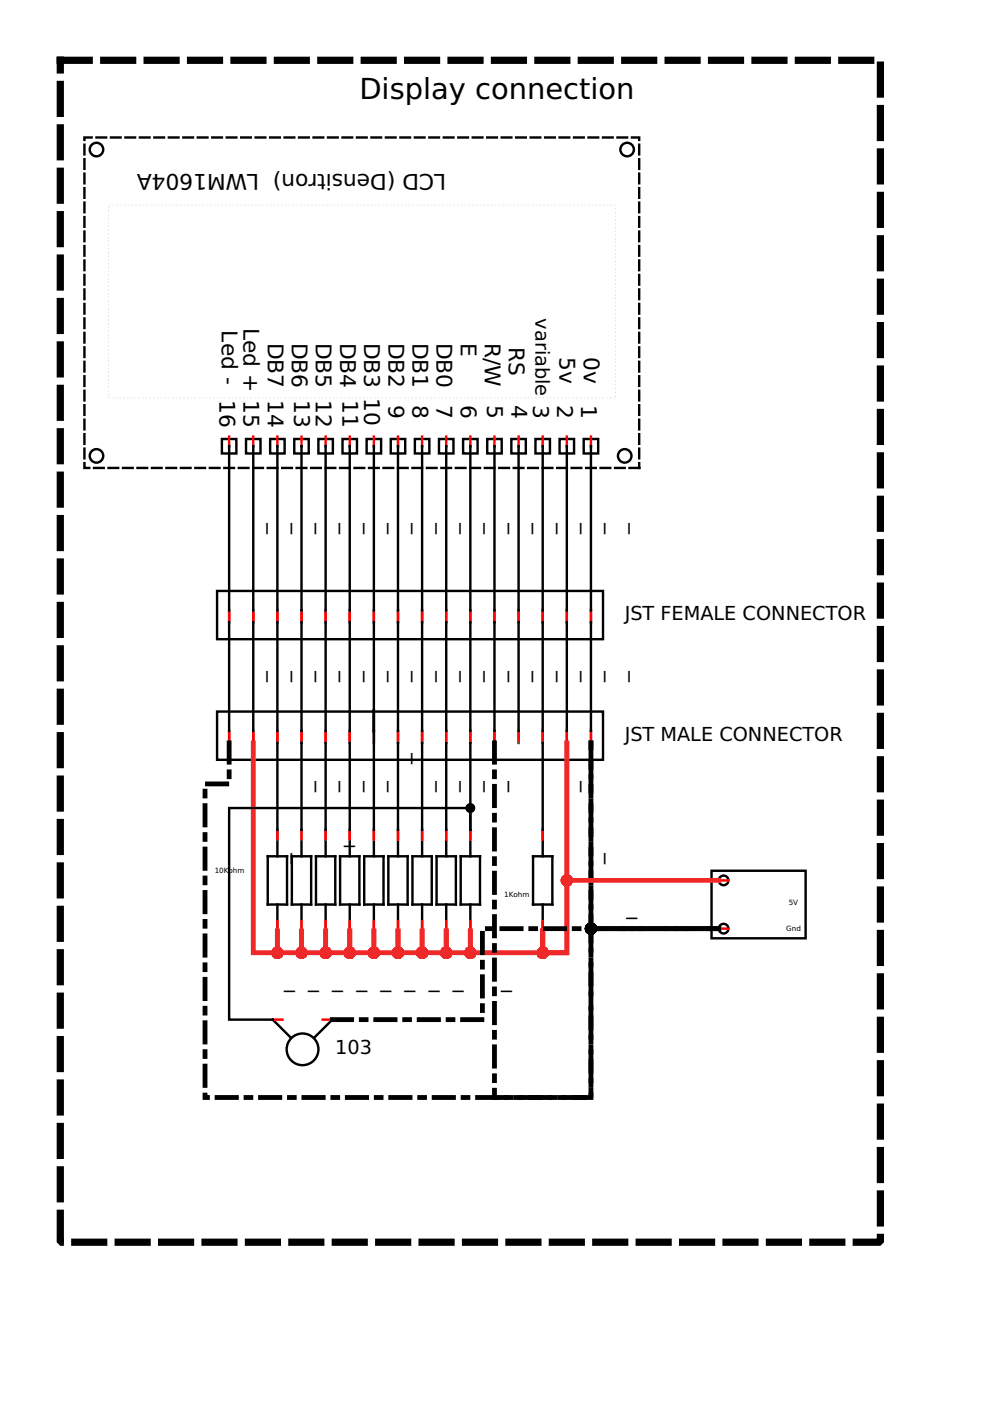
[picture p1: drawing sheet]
<svg xmlns="http://www.w3.org/2000/svg" width="210mm" height="297mm" viewBox="0 0 210 297" stroke-linecap="round" stroke-linejoin="round" font-family="sans-serif">
<path d="M12.8 12.8h173.9v250.6h-173.9z" fill="none" stroke="#000" stroke-width="1.5" stroke-dasharray="6.1 3.1"/>
<g fill="none" stroke="#000" stroke-width=".51">
<path d="M47 93.1h3.1v3h-3.1zM48.6 94.6v34.8M52.2 93.1h3v3h-3zM53.7 94.6v34.8M57.3 93.1h3v3h-3zM58.8 94.6v34.8M62.4 93.1h3.1v3h-3.1zM63.9 94.6v34.8M67.5 93.1h3.1v3h-3.1zM69 94.6v34.8M72.6 93.1h3.1v3h-3.1zM74.2 94.6v34.8"/>
<path d="M77.7 93.1h3.1v3h-3.1zM79.3 94.6v34.8M82.8 93.1h3.1v3h-3.1zM84.4 94.6v34.8M88 93.1h3v3h-3zM89.5 94.6v34.8M93.1 93.1h3v3h-3zM94.6 94.6v34.8M98.2 93.1h3.1v3h-3.1zM99.7 94.6v34.8M103.3 93.1h3.1v3h-3.1zM104.8 94.6v34.8"/>
<path d="M108.4 93.1h3.1v3h-3.1zM110 94.6v34.8M113.5 93.1h3.1v3h-3.1zM115.1 94.6v34.8M118.6 93.1h3.1v3h-3.1zM120.2 94.6v34.8M123.8 93.1h3v3h-3zM125.3 94.6v34.8M46 125.3h81.9v10.2h-81.9zM48.6 131.9v23.1M53.7 131.9v23.1M58.8 131.9v23.1"/>
<path d="M63.9 131.9v23.1M69 131.9v23.1M74.2 131.9v23.1M79.3 131.9v44M84.4 131.9v23.1M89.5 131.9v23.1M94.6 131.9v23.1M99.7 131.9v23.1M104.8 131.9v23.1M110 131.9v23.1M115.1 131.9v23.1M120.2 131.9v23.1"/>
<path d="M125.3 131.9v23.1M46 150.9h81.9v10.2h-81.9zM58.8 157.5v18.4M63.9 157.5v18.4M69 157.5v18.4M74.2 157.5v18.4M84.4 157.5v18.4M89.5 157.5v18.4M94.6 157.5v18.4M99.7 157.5v18.4v-4.6h-51.1v44.9h9.2l3.8 3.8M115.1 157.5v18.4M58.8 176.4v5.1"/>
<path d="M63.9 176.4v5.1M69 176.4v5.1M74.2 176.4v5.1M79.3 176.4v5.1M84.4 176.4v5.1M89.5 176.4v5.1M94.6 176.4v5.1M99.7 176.4v5.1M115.1 176.4v5.1M56.8 181.5h4.1v10.3h-4.1zM58.8 191.8v5.1M61.9 181.5h4.1v10.3h-4.1z"/>
<path d="M63.9 191.8v5.1M67 181.5h4.1v10.3h-4.1zM69 191.8v5.1M72.1 181.5h4.1v10.3h-4.1zM74.2 191.8v5.1M77.2 181.5h4.1v10.3h-4.1zM79.3 191.8v5.1M82.3 181.5h4.1v10.3h-4.1zM84.4 191.8v5.1M87.5 181.5h4v10.3h-4zM89.5 191.8v5.1M92.6 181.5h4.1v10.3h-4.1z"/>
<path d="M94.6 191.8v5.1M97.7 181.5h4.1v10.3h-4.1zM99.7 191.8v5.1M113 181.5h4.1v10.3h-4.1zM115.1 191.8v5.1M150.9 184.6h19.9v14.3h-19.9zM70.5 216.2l-3.8 3.8"/>
<circle cx="20.5" cy="31.7" r="1.43"/>
<circle cx="133" cy="31.7" r="1.43"/>
<circle cx="20.5" cy="96.7" r="1.43"/>
<circle cx="132.5" cy="96.7" r="1.43"/>
<circle cx="153.4" cy="196.9" r="1.02"/>
<circle cx="153.4" cy="186.7" r="1.02"/>
<circle cx="64.2" cy="222.5" r="3.4"/>
</g>
<path d="M17.9 29.2h117.6v70h-117.6z" fill="none" stroke="#000" stroke-width=".51" stroke-dasharray="2 1"/>
<path d="M130.1 84.4h.3zM129.3 84.4h.3zM128.5 84.4h.3zM127.7 84.4h.3zM127 84.4h.2zM126.2 84.4h.3zM125.4 84.4h.3zM124.6 84.4h.3zM123.8 84.4h.3zM123 84.4h.3zM122.2 84.4h.3zM121.4 84.4h.3zM120.6 84.4h.3zM119.8 84.4h.3zM119 84.4h.3zM118.2 84.4h.3zM117.4 84.4h.3zM116.6 84.4h.3zM115.8 84.4h.3zM115 84.4h.3zM114.3 84.4h.2zM113.5 84.4h.3zM112.7 84.4h.3zM111.9 84.4h.3zM111.1 84.4h.3zM110.3 84.4h.3zM109.5 84.4h.3zM108.7 84.4h.3zM107.9 84.4h.3zM107.1 84.4h.3zM106.3 84.4h.3zM105.5 84.4h.3zM104.7 84.4h.3zM103.9 84.4h.3zM103.1 84.4h.3zM102.3 84.4h.3zM101.6 84.4h.2zM100.8 84.4h.3zM100 84.4h.3zM99.2 84.4h.3zM98.4 84.4h.3zM97.6 84.4h.3zM96.8 84.4h.3zM96 84.4h.3zM95.2 84.4h.3zM94.4 84.4h.3zM93.6 84.4h.3zM92.8 84.4h.3zM92 84.4h.3zM91.2 84.4h.3zM90.4 84.4h.3zM89.6 84.4h.3zM88.9 84.4h.2zM88.1 84.4h.3zM87.3 84.4h.3zM86.5 84.4h.3zM85.7 84.4h.3zM84.9 84.4h.3zM84.1 84.4h.3zM83.3 84.4h.3zM82.5 84.4h.3zM81.7 84.4h.3zM80.9 84.4h.3zM80.1 84.4h.3zM79.3 84.4h.3zM78.5 84.4h.3zM77.7 84.4h.3zM76.9 84.4h.3zM76.2 84.4h.2zM75.4 84.4h.3zM74.6 84.4h.3zM73.8 84.4h.3zM73 84.4h.3zM72.2 84.4h.3zM71.4 84.4h.3zM70.6 84.4h.3zM69.8 84.4h.3zM69 84.4h.3zM68.2 84.4h.3zM67.4 84.4h.3zM66.6 84.4h.3zM65.8 84.4h.3zM65 84.4h.3zM64.2 84.4h.3zM63.5 84.4h.2zM62.7 84.4h.3zM61.9 84.4h.3zM61.1 84.4h.3zM60.3 84.4h.3zM59.5 84.4h.3zM58.7 84.4h.3zM57.9 84.4h.3zM57.1 84.4h.3zM56.3 84.4h.3zM55.5 84.4h.3zM54.7 84.4h.3zM53.9 84.4h.3zM53.1 84.4h.3zM52.3 84.4h.3zM51.5 84.4h.3zM50.8 84.4h.2zM50 84.4h.3zM49.2 84.4h.3zM48.4 84.4h.3zM47.6 84.4h.3zM46.8 84.4h.3zM46 84.4h.3zM45.2 84.4h.3zM44.4 84.4h.3zM43.6 84.4h.3zM42.8 84.4h.3zM42 84.4h.3zM41.2 84.4h.3zM40.4 84.4h.3zM39.6 84.4h.3zM38.8 84.4h.3zM38.1 84.4h.2zM37.3 84.4h.3zM36.5 84.4h.3zM35.7 84.4h.3zM34.9 84.4h.3zM34.1 84.4h.3zM33.3 84.4h.3zM32.5 84.4h.3zM31.7 84.4h.3zM30.9 84.4h.3zM30.1 84.4h.3zM29.3 84.4h.3zM28.5 84.4h.3zM27.7 84.4h.3zM26.9 84.4h.3zM26.1 84.4h.3zM25.4 84.4h.2zM24.6 84.4h.3zM23.8 84.4h.3zM23 84.3l.3 .1zM23 83.5v.3zM23 82.8v.2zM23 82v.3zM23 81.2v.3zM23 80.4v.3zM23 79.6v.3zM23 78.8v.3zM23 78v.3zM23 77.2v.3zM23 76.4v.3zM23 75.6v.3zM23 74.8v.3zM23 74v.3zM23 73.2v.3zM23 72.4v.3zM23 71.6v.3zM23 70.8v.3zM23 70.1v.2zM23 69.3v.3zM23 68.5v.3zM23 67.7v.3zM23 66.9v.3zM23 66.1v.3zM23 65.3v.3zM23 64.5v.3zM23 63.7v.3zM23 62.9v.3zM23 62.1v.3zM23 61.3v.3zM23 60.5v.3zM23 59.7v.3zM23 58.9v.3zM23 58.1v.3zM23 57.4v.2zM23 56.6v.3zM23 55.8v.3zM23 55v.3zM23 54.2v.3zM23 53.4v.3zM23 52.6v.3zM23 51.8v.3zM23 51v.3zM23 50.2v.3zM23 49.4v.3zM23 48.6v.3zM23 47.8v.3zM23 47v.3zM23 46.2v.3zM23 45.4v.3zM23 44.7v.2zM23 43.9v.3zM23.1 43.5h.3zM23.9 43.5h.3zM24.7 43.5h.3zM25.5 43.5h.3zM26.3 43.5h.3zM27.1 43.5h.3zM27.9 43.5h.3zM28.7 43.5h.3zM29.5 43.5h.3zM30.3 43.5h.3zM31.1 43.5h.3zM31.9 43.5h.2zM32.6 43.5h.3zM33.4 43.5h.3zM34.2 43.5h.3zM35 43.5h.3zM35.8 43.5h.3zM36.6 43.5h.3zM37.4 43.5h.3zM38.2 43.5h.3zM39 43.5h.3zM39.8 43.5h.3zM40.6 43.5h.3zM41.4 43.5h.3zM42.2 43.5h.3zM43 43.5h.3zM43.8 43.5h.3zM44.6 43.5h.2zM45.3 43.5h.3zM46.1 43.5h.3zM46.9 43.5h.3zM47.7 43.5h.3zM48.5 43.5h.3zM49.3 43.5h.3zM50.1 43.5h.3zM50.9 43.5h.3zM51.7 43.5h.3zM52.5 43.5h.3zM53.3 43.5h.3zM54.1 43.5h.3zM54.9 43.5h.3zM55.7 43.5h.3zM56.5 43.5h.3zM57.3 43.5h.2zM58 43.5h.3zM58.8 43.5h.3zM59.6 43.5h.3zM60.4 43.5h.3zM61.2 43.5h.3zM62 43.5h.3zM62.8 43.5h.3zM63.6 43.5h.3zM64.4 43.5h.3zM65.2 43.5h.3zM66 43.5h.3zM66.8 43.5h.3zM67.6 43.5h.3zM68.4 43.5h.3zM69.2 43.5h.3zM70 43.5h.2zM70.7 43.5h.3zM71.5 43.5h.3zM72.3 43.5h.3zM73.1 43.5h.3zM73.9 43.5h.3zM74.7 43.5h.3zM75.5 43.5h.3zM76.3 43.5h.3zM77.1 43.5h.3zM77.9 43.5h.3zM78.7 43.5h.3zM79.5 43.5h.3zM80.3 43.5h.3zM81.1 43.5h.3zM81.9 43.5h.3zM82.7 43.5h.2zM83.4 43.5h.3zM84.2 43.5h.3zM85 43.5h.3zM85.8 43.5h.3zM86.6 43.5h.3zM87.4 43.5h.3zM88.2 43.5h.3zM89 43.5h.3zM89.8 43.5h.3zM90.6 43.5h.3zM91.4 43.5h.3zM92.2 43.5h.3zM93 43.5h.3zM93.8 43.5h.3zM94.6 43.5h.3zM95.4 43.5h.2zM96.1 43.5h.3zM96.9 43.5h.3zM97.7 43.5h.3zM98.5 43.5h.3zM99.3 43.5h.3zM100.1 43.5h.3zM100.9 43.5h.3zM101.7 43.5h.3zM102.5 43.5h.3zM103.3 43.5h.3zM104.1 43.5h.3zM104.9 43.5h.3zM105.7 43.5h.3zM106.5 43.5h.3zM107.3 43.5h.3zM108.1 43.5h.2zM108.8 43.5h.3zM109.6 43.5h.3zM110.4 43.5h.3zM111.2 43.5h.3zM112 43.5h.3zM112.8 43.5h.3zM113.6 43.5h.3zM114.4 43.5h.3zM115.2 43.5h.3zM116 43.5h.3zM116.8 43.5h.3zM117.6 43.5h.3zM118.4 43.5h.3zM119.2 43.5h.3zM120 43.5h.3zM120.8 43.5h.2zM121.5 43.5h.3zM122.3 43.5h.3zM123.1 43.5h.3zM123.9 43.5h.3zM124.7 43.5h.3zM125.5 43.5h.3zM126.3 43.5h.3zM127.1 43.5h.3zM127.9 43.5h.3zM128.7 43.5h.3zM129.5 43.5h.3zM130.3 43.5h.1v.1zM130.4 44.1v.3zM130.4 44.9v.3zM130.4 45.7v.3zM130.4 46.5v.3zM130.4 47.3v.3zM130.4 48.1v.3zM130.4 48.9v.3zM130.4 49.7v.3zM130.4 50.5v.3zM130.4 51.3v.3zM130.4 52.1v.3zM130.4 52.9v.3zM130.4 53.7v.3zM130.4 54.5v.2zM130.4 55.2v.3zM130.4 56v.3zM130.4 56.8v.3zM130.4 57.6v.3zM130.4 58.4v.3zM130.4 59.2v.3zM130.4 60v.3zM130.4 60.8v.3zM130.4 61.6v.3zM130.4 62.4v.3zM130.4 63.2v.3zM130.4 64v.3zM130.4 64.8v.3zM130.4 65.6v.3zM130.4 66.4v.3zM130.4 67.2v.2zM130.4 67.9v.3zM130.4 68.7v.3zM130.4 69.5v.3zM130.4 70.3v.3zM130.4 71.1v.3zM130.4 71.9v.3zM130.4 72.7v.3zM130.4 73.5v.3zM130.4 74.3v.3zM130.4 75.1v.3zM130.4 75.9v.3zM130.4 76.7v.3zM130.4 77.5v.3zM130.4 78.3v.3zM130.4 79.1v.3zM130.4 79.9v.2zM130.4 80.6v.3zM130.4 81.4v.3zM130.4 82.2v.3zM130.4 83v.3zM130.4 83.8v.3z" fill="#000"/>
<g fill="none" stroke="#f00" stroke-width=".51">
<path d="M48.6 92.6v2M53.7 92.6v2M58.8 92.6v2M63.9 92.6v2M69 92.6v2M74.2 92.6v2M79.3 92.6v2M84.4 92.6v2M89.5 92.6v2M94.6 92.6v2M99.7 92.6v2M104.8 92.6v2"/>
<path d="M110 92.6v2M115.1 92.6v2M120.2 92.6v2M125.3 92.6v2M48.6 129.4v2.5M53.7 129.4v2.5M58.8 129.4v2.5M63.9 129.4v2.5M69 129.4v2.5M74.2 129.4v2.5M79.3 129.4v2.5M84.4 129.4v2.5"/>
<path d="M89.5 129.4v2.5M94.6 129.4v2.5M99.7 129.4v2.5M104.8 129.4v2.5M110 129.4v2.5M115.1 129.4v2.5M120.2 129.4v2.5M125.3 129.4v2.5M48.6 155v2.5M53.7 155v2.5M58.8 155v2.5M63.9 155v2.5"/>
<path d="M69 155v2.5M74.2 155v2.5M79.3 155v2.5M84.4 155v2.5M89.5 155v2.5M94.6 155v2.5M99.7 155v2.5M104.8 155v2.5M110 155v2.5M115.1 155v2.5M120.2 155v2.5M125.3 155v2.5"/>
<path d="M58.8 175.9v2.1M63.9 175.9v2.1M69 175.9v2.1M74.2 175.9v2.1M79.3 175.9v2.1M84.4 175.9v2.1M89.5 175.9v2.1M94.6 175.9v2.1M99.7 175.9v2.1M115.1 175.9v2.1M58.8 195.4v2M63.9 195.4v2"/>
<path d="M69 195.4v2M74.2 195.4v2M79.3 195.4v2M84.4 195.4v2M89.5 195.4v2M94.6 195.4v2M99.7 195.4v2M115.1 195.4v2M152.4 196.9h2M152.4 186.7h2M57.8 216.2h2.1M68.4 216.2h2.1"/>
</g>
<g fill="none" stroke="#00f" stroke-width=".51">
<path d="M48.6 94.6h.1M53.7 94.6h.1M58.8 94.6h.1M63.9 94.6h.1M69 94.6h.1M74.2 94.6h.1M79.3 94.6h.1M84.4 94.6h.1M89.5 94.6h.1M94.6 94.6h.1M99.7 94.6h.1M104.8 94.6h.1"/>
<path d="M110 94.6h.1M115.1 94.6h.1M120.2 94.6h.1M125.3 94.6h.1M48.6 129.4h.1M48.6 131.9h.1M53.7 129.4h.1M53.7 131.9h.1M58.8 129.4h.1M58.8 131.9h.1M63.9 129.4h.1M63.9 131.9h.1"/>
<path d="M69 129.4h.1M69 131.9h.1M74.2 129.4h.1M74.2 131.9h.1M79.3 129.4h.1M79.3 131.9h.1M84.4 129.4h.1M84.4 131.9h.1M89.5 129.4h.1M89.5 131.9h.1M94.6 129.4h.1M94.6 131.9h.1"/>
<path d="M99.7 129.4h.1M99.7 131.9h.1M104.8 129.4h.1M104.8 131.9h.1M110 129.4h.1M110 131.9h.1M115.1 129.4h.1M115.1 131.9h.1M120.2 129.4h.1M120.2 131.9h.1M125.3 129.4h.1M125.3 131.9h.1"/>
<path d="M48.6 155h.1M48.6 157.5h.1M53.7 155h.1M53.7 157.5h.1M58.8 155h.1M58.8 157.5h.1M63.9 155h.1M63.9 157.5h.1M69 155h.1M69 157.5h.1M74.2 155h.1M74.2 157.5h.1"/>
<path d="M79.3 155h.1M79.3 157.5h.1M84.4 155h.1M84.4 157.5h.1M89.5 155h.1M89.5 157.5h.1M94.6 155h.1M94.6 157.5h.1M99.7 155h.1M99.7 157.5h.1M104.8 155h.1M104.8 157.5h.1"/>
<path d="M110 155h.1M110 157.5h.1M115.1 155h.1M115.1 157.5h.1M120.2 155h.1M120.2 157.5h.1M125.3 155h.1M125.3 157.5h.1M58.8 175.9h.1M63.9 175.9h.1M69 175.9h.1M74.2 175.9h.1"/>
<path d="M79.3 175.9h.1M84.4 175.9h.1M89.5 175.9h.1M94.6 175.9h.1M99.7 175.9h.1M115.1 175.9h.1M58.8 197.4h.1M63.9 197.4h.1M69 197.4h.1M74.2 197.4h.1M79.3 197.4h.1M84.4 197.4h.1"/>
<path d="M89.5 197.4h.1M94.6 197.4h.1M99.7 197.4h.1M115.1 197.4h.1M152.4 186.7h.1M152.4 196.9h.1M57.8 216.2h.1M70.5 216.2h.1"/>
</g>
<path d="M53.7 157.5v44.5h5.1v-4.6v4.6h5.1v-4.6v4.6h5.1v-4.6v4.6h5.2v-4.6v4.6h5.1v-4.6v4.6h5.1v-4.6v4.6h5.1v-4.6v4.6h5.1v-4.6v4.6h5.1v-4.6v4.6h15.4v-4.6M120.2 157.5v44.5h-5.1v-4.6M152.4 186.7h-32.2v15.3h-5.1v-4.6" fill="none" stroke="#ef2929" stroke-width="1"/>
<g fill="#ef2929" stroke="#ef2929" stroke-width="1">
<circle cx="99.7" cy="202" r=".77"/>
<circle cx="94.6" cy="202" r=".77"/>
<circle cx="89.5" cy="202" r=".77"/>
<circle cx="84.4" cy="202" r=".77"/>
<circle cx="79.3" cy="202" r=".77"/>
<circle cx="74.2" cy="202" r=".77"/>
<circle cx="69" cy="202" r=".77"/>
<circle cx="63.9" cy="202" r=".77"/>
<circle cx="58.8" cy="202" r=".77"/>
<circle cx="115.1" cy="202" r=".77"/>
<circle cx="120.2" cy="186.7" r=".77"/>
</g>
<path d="M48.6 157.5v8.7h-5.1v66.5h81.8v-75.2M104.8 157.5v75.2h20.5v-35.8h27.1M152.4 196.9h-27.1v-39.4M70.5 216.2h31.8v-19.3h50.1" fill="none" stroke="#000" stroke-width="1" stroke-dasharray="4.1 2 1 2"/>
<circle cx="125.3" cy="196.9" r=".77" fill="#000" stroke="#000" stroke-width="1"/>
<circle cx="99.7" cy="171.3" r=".77" fill="#000" stroke="#000" stroke-width=".51"/>
<text font-size="6.1" x="76.2" y="21">Display connection</text>
<g font-size="4.6">
<text x="94.6" y="36.8" transform="rotate(-180 94.6 36.8)">LCD (Densitron) LWM1604A</text>
<text x="47" y="70.1" transform="rotate(90 47 70.1)">Led -</text>
<text x="51.7" y="69.6" transform="rotate(90 51.7 69.6)">Led + 15</text>
<text x="56.8" y="72.6" transform="rotate(90 56.8 72.6)">DB7</text>
<text x="61.9" y="72.6" transform="rotate(90 61.9 72.6)">DB6</text>
<text x="67" y="72.6" transform="rotate(90 67 72.6)">DB5</text>
<text x="72.1" y="72.6" transform="rotate(90 72.1 72.6)">DB4</text>
<text x="77.2" y="72.6" transform="rotate(90 77.2 72.6)">DB3</text>
<text x="82.3" y="72.6" transform="rotate(90 82.3 72.6)">DB2</text>
<text x="87.5" y="72.6" transform="rotate(90 87.5 72.6)">DB1</text>
<text x="92.6" y="72.6" transform="rotate(90 92.6 72.6)">DB0</text>
<text x="97.7" y="72.6" transform="rotate(90 97.7 72.6)">E</text>
<text x="102.8" y="72.6" transform="rotate(90 102.8 72.6)">R/W</text>
<text x="107.9" y="73.6" transform="rotate(90 107.9 73.6)">RS</text>
<text x="118.6" y="75.7" transform="rotate(90 118.6 75.7)">5v</text>
<text x="123.8" y="75.7" transform="rotate(90 123.8 75.7)">0v</text>
<text x="46.5" y="84.9" transform="rotate(90 46.5 84.9)">16</text>
<text x="56.8" y="84.9" transform="rotate(90 56.8 84.9)">14</text>
<text x="62.4" y="84.9" transform="rotate(90 62.4 84.9)">13</text>
<text x="67" y="84.9" transform="rotate(90 67 84.9)">12</text>
<text x="72.6" y="84.9" transform="rotate(90 72.6 84.9)">11</text>
<text x="77.2" y="84.4" transform="rotate(90 77.2 84.4)">10</text>
<text x="82.3" y="85.9" transform="rotate(90 82.3 85.9)">9</text>
<text x="87.5" y="85.9" transform="rotate(90 87.5 85.9)">8</text>
<text x="92.6" y="85.9" transform="rotate(90 92.6 85.9)">7</text>
<text x="97.7" y="85.9" transform="rotate(90 97.7 85.9)">6</text>
<text x="103.3" y="85.9" transform="rotate(90 103.3 85.9)">5</text>
<text x="108.4" y="85.9" transform="rotate(90 108.4 85.9)">4</text>
<text x="118.1" y="85.9" transform="rotate(90 118.1 85.9)">2</text>
<text x="123.2" y="85.9" transform="rotate(90 123.2 85.9)">1</text>
<text x="55.7" y="113.1" transform="rotate(-90 55.7 113.1)">_</text>
<text x="60.9" y="113.1" transform="rotate(-90 60.9 113.1)">_</text>
<text x="66" y="113.1" transform="rotate(-90 66 113.1)">_</text>
<text x="71.1" y="113.1" transform="rotate(-90 71.1 113.1)">_</text>
<text x="76.2" y="113.1" transform="rotate(-90 76.2 113.1)">_</text>
<text x="81.3" y="113.1" transform="rotate(-90 81.3 113.1)">_</text>
<text x="86.4" y="113.1" transform="rotate(-90 86.4 113.1)">_</text>
<text x="91.5" y="113.1" transform="rotate(-90 91.5 113.1)">_</text>
<text x="96.7" y="113.1" transform="rotate(-90 96.7 113.1)">_</text>
<text x="101.8" y="113.1" transform="rotate(-90 101.8 113.1)">_</text>
<text x="106.9" y="113.1" transform="rotate(-90 106.9 113.1)">_</text>
<text x="112" y="113.1" transform="rotate(-90 112 113.1)">_</text>
<text x="117.1" y="113.1" transform="rotate(-90 117.1 113.1)">_</text>
<text x="122.2" y="113.1" transform="rotate(-90 122.2 113.1)">_</text>
<text x="127.3" y="113.1" transform="rotate(-90 127.3 113.1)">_</text>
<text x="132.5" y="113.1" transform="rotate(-90 132.5 113.1)">_</text>
<text x="55.7" y="144.6" transform="rotate(-90 55.7 144.6)">_</text>
<text x="60.9" y="144.6" transform="rotate(-90 60.9 144.6)">_</text>
<text x="66" y="144.6" transform="rotate(-90 66 144.6)">_</text>
<text x="71.1" y="144.6" transform="rotate(-90 71.1 144.6)">_</text>
<text x="76.2" y="144.6" transform="rotate(-90 76.2 144.6)">_</text>
<text x="81.3" y="144.6" transform="rotate(-90 81.3 144.6)">_</text>
<text x="86.4" y="144.6" transform="rotate(-90 86.4 144.6)">_</text>
<text x="91.5" y="144.6" transform="rotate(-90 91.5 144.6)">_</text>
<text x="96.7" y="144.6" transform="rotate(-90 96.7 144.6)">_</text>
<text x="101.8" y="144.6" transform="rotate(-90 101.8 144.6)">_</text>
<text x="106.9" y="144.6" transform="rotate(-90 106.9 144.6)">_</text>
<text x="112" y="144.6" transform="rotate(-90 112 144.6)">_</text>
<text x="117.1" y="144.6" transform="rotate(-90 117.1 144.6)">_</text>
<text x="122.2" y="144.6" transform="rotate(-90 122.2 144.6)">_</text>
<text x="127.3" y="144.6" transform="rotate(-90 127.3 144.6)">_</text>
<text x="132.5" y="144.6" transform="rotate(-90 132.5 144.6)">_</text>
<text x="86.4" y="162" transform="rotate(-90 86.4 162)">_</text>
<text x="66" y="167.9" transform="rotate(-90 66 167.9)">_</text>
<text x="71.1" y="167.9" transform="rotate(-90 71.1 167.9)">_</text>
<text x="76.2" y="167.9" transform="rotate(-90 76.2 167.9)">_</text>
<text x="81.3" y="167.9" transform="rotate(-90 81.3 167.9)">_</text>
<text x="91.5" y="167.9" transform="rotate(-90 91.5 167.9)">_</text>
<text x="96.7" y="167.9" transform="rotate(-90 96.7 167.9)">_</text>
<text x="101.8" y="167.9" transform="rotate(-90 101.8 167.9)">_</text>
<text x="106.9" y="167.9" transform="rotate(-90 106.9 167.9)">_</text>
<text x="122.2" y="167.9" transform="rotate(-90 122.2 167.9)">_</text>
<text x="73" y="178.5">_</text>
<text x="60.9" y="183.2" transform="rotate(-90 60.9 183.2)">_</text>
<text x="127.3" y="183.2" transform="rotate(-90 127.3 183.2)">_</text>
<text x="132.8" y="193.8">_</text>
<text x="60.2" y="209.2">_ _ _ _ _ _ _ _</text>
<text x="106.2" y="209.2">_</text>
</g>
<g font-size="4.1">
<text x="113.5" y="67.5" transform="rotate(90 113.5 67.5)">variable 3</text>
<text x="132.5" y="131.4">JST FEMALE CONNECTOR</text>
<text x="132.5" y="157">JST MALE CONNECTOR</text>
<text x="71.1" y="223.5">103</text>
</g>
<g font-size="1.5">
<text x="45.5" y="185.1">10Kohm</text>
<text x="106.9" y="190.2">1Kohm</text>
<text x="167.2" y="191.8">5V</text>
<text x="166.7" y="197.4">Gnd</text>
</g>
</svg>
